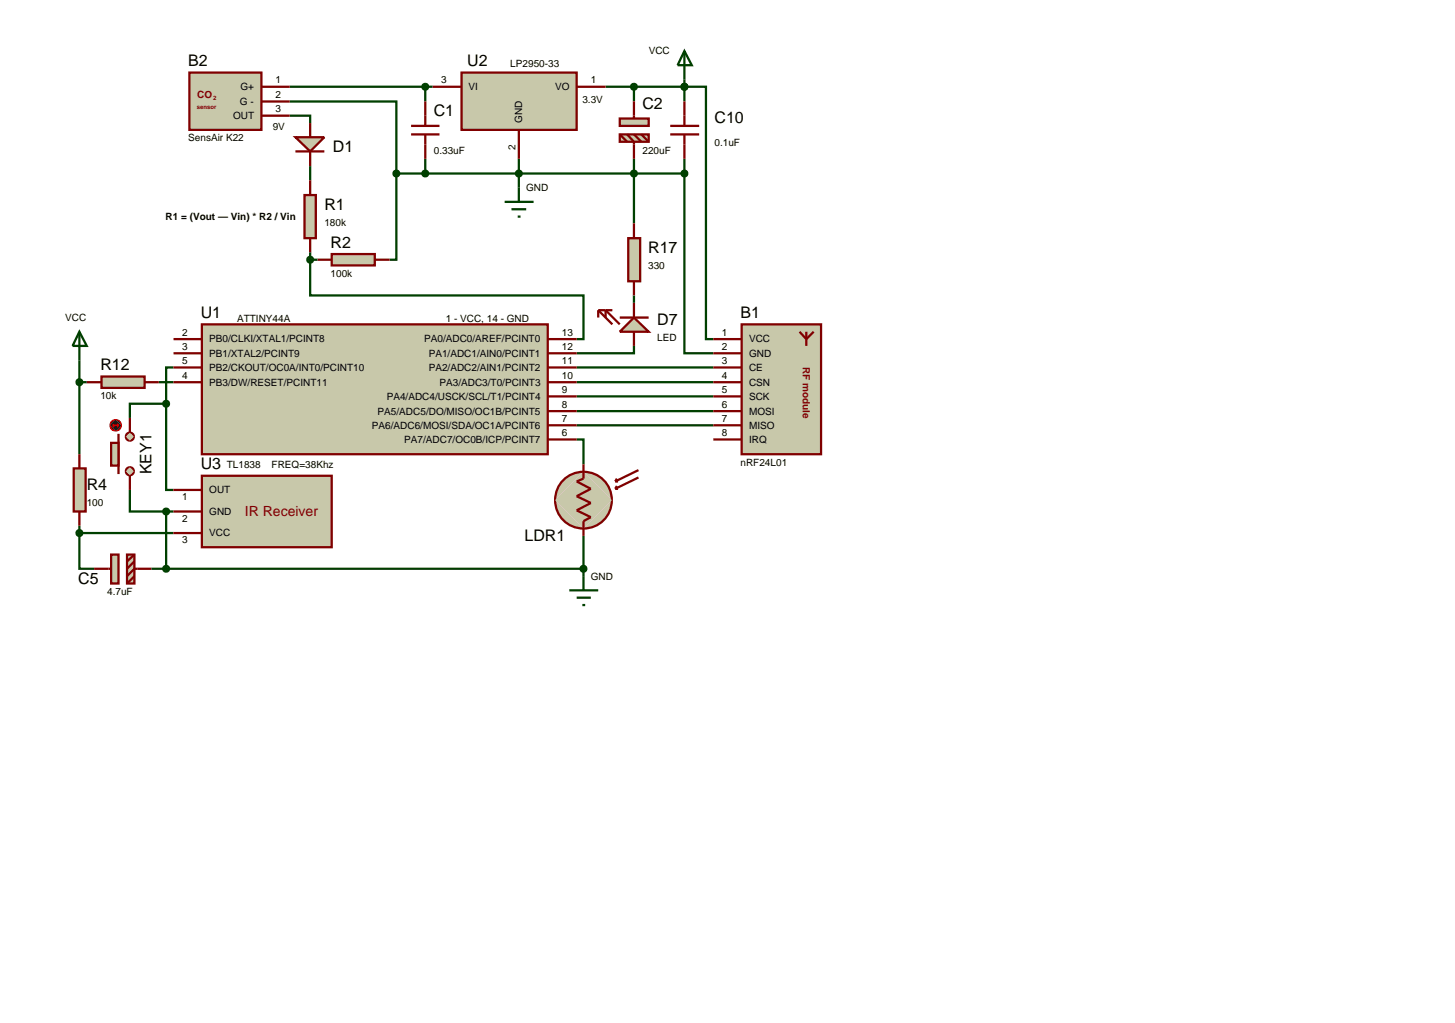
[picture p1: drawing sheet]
<svg xmlns="http://www.w3.org/2000/svg" width="257mm" height="180mm" viewBox="0 0 257 180" stroke-linecap="round" stroke-linejoin="round" font-family="sans-serif">
<g fill="none" stroke="#004000" stroke-width=".4">
<path d="M51.1 17.9h18.8v12.7M51.1 15.3h25.2M75 15.3v2.6M106.8 15.3h17.7v44.5h1.3M111.8 15.3v2.6M120.7 14v3.9M51.1 20.4h3.6v1.3M54.7 29.3v2.5M69.9 30.6v15.2h-1.2M69.9 30.6h50.8M75 28v2.6M91.5 28v5.1"/>
<path d="M111.8 28v11.4M120.7 30.6v31.7h5.1M120.7 28v2.6M54.7 45.8v6.3h48.2v7.7h-1.2M54.7 44.5v1.3M54.7 45.8h1.3M111.8 52.1v1.3M14 67.4h1.3M14 63.6v16.5M28 67.4h2.6M29.3 71.2v15.2h1.3M29.3 71.2h-6.4v2.5"/>
<path d="M30.6 64.8h-1.3v6.4M101.7 77.5h1.2v4.4M101.7 64.8h24.1M101.7 67.4h24.1M101.7 69.9h24.1M101.7 72.5h24.1M101.7 75h24.1M111.8 61v1.3h-10.1M14 94v6.3h2.6M14 92.7v1.3M14 94h16.6M22.9 86.4v3.8h6.4"/>
<path d="M29.3 90.2h1.3M29.3 90.2v10.1M102.9 94.5v7.1M26.7 100.3h76.2"/>
</g>
<path d="M35.6 57.2h61v22.9h-61z" fill="#c8c8aa" stroke="#800000" stroke-width=".4"/>
<path d="M30.6 59.8h5M96.6 59.8h5.1M30.6 62.3h5M30.6 67.4h5M30.6 64.8h5M96.6 62.3h5.1M96.6 67.4h5.1M96.6 64.8h5.1M96.6 77.5h5.1M96.6 75h5.1M96.6 72.5h5.1M96.6 69.9h5.1" fill="none" stroke="#800000" stroke-width=".4"/>
<path d="M130.8 57.2h14v22.9h-14z" fill="#c8c8aa" stroke="#800000" stroke-width=".4"/>
<path d="M125.8 59.8h5M141 58.5l1.2 1.3 1.3-1.3M142.2 58.5v2.5M125.8 62.3h5M125.8 64.8h5M125.8 67.4h5M125.8 69.9h5M125.8 72.5h5M125.8 75h5M125.8 77.5h5" fill="none" stroke="#800000" stroke-width=".4"/>
<path d="M17.9 66.4h7.6v2h-7.6z" fill="#c8c8aa" stroke="#800000" stroke-width=".4"/>
<path d="M15.3 67.4h2.6M25.5 67.4h2.5" fill="none" stroke="#800000" stroke-width=".4"/>
<path d="M81.4 12.8h20.3v10.1h-20.3z" fill="#c8c8aa" stroke="#800000" stroke-width=".4"/>
<path d="M76.3 15.3h5.1M101.7 15.3h5.1M120.7 17.9v4.3M91.5 22.9v5.1M118.2 23.7h5.1M118.2 22.2h5.1M120.7 23.7v4.3" fill="none" stroke="#800000" stroke-width=".4"/>
<path d="M120.7 9l1.3 2.5h-2.5zM120.7 9v5" fill="none" stroke="#004000" stroke-width=".4"/>
<path d="M120.3 15l.4-.2-.5 .5zM120.7 14.8l.4 .2 .1 .3zM121.2 15.3l-.1 .3-.4 .2zM120.2 15.3l.5 .5-.3-.1z" fill="#004000" stroke="#004000" stroke-width=".4"/>
<path d="M120.2 15.3l.5-.5 .5 .5-.5 .5z" fill="#004000"/>
<path d="M120.3 15l.4-.2-.5 .5zM120.7 14.8l.4 .2 .1 .3zM121.2 15.3l-.1 .3-.4 .2zM120.2 15.3l.5 .5-.3-.1z" fill="#004000" stroke="#004000" stroke-width=".4"/>
<path d="M120.2 15.3l.5-.5 .5 .5-.5 .5z" fill="#004000"/>
<path d="M89 35.6h5.1M90.2 36.9h2.6M91.3 38.2h.5M91.5 33.1v2.5" fill="none" stroke="#004000" stroke-width=".4"/>
<path d="M91.1 30.3l.4-.2-.5 .5zM91.5 30.1l.3 .1 .2 .4zM92 30.6l-.1 .3-.4 .2zM91 30.6l.5 .5-.4-.2z" fill="#004000" stroke="#004000" stroke-width=".4"/>
<path d="M91 30.6l.5-.5 .5 .5-.5 .5z" fill="#004000"/>
<path d="M111.8 56l2.6 2.5h-5.1z" fill="#c8c8aa" stroke="#800000" stroke-width=".4"/>
<path d="M105.5 54.7l2.5 2.5M105.5 54.7v1.3M105.5 54.7h2.5M106.8 56v-1.3l2.5 2.5M109.3 56h5.1M111.8 53.4v2.6M111.8 58.5v2.5" fill="none" stroke="#800000" stroke-width=".4"/>
<path d="M110.8 42h2.1v7.6h-2.1z" fill="#c8c8aa" stroke="#800000" stroke-width=".4"/>
<path d="M75 17.9v4.3M72.5 23.7h5M72.5 22.2h5M75 23.7v4.3M111.8 39.4v2.6M111.8 49.6v2.5" fill="none" stroke="#800000" stroke-width=".4"/>
<path d="M14 58.5l1.3 2.5h-2.5zM14 58.5v5.1" fill="none" stroke="#004000" stroke-width=".4"/>
<path d="M120.3 30.3l.4-.2-.5 .5zM120.7 30.1l.4 .2 .1 .3zM121.2 30.6l-.1 .3-.4 .2zM120.2 30.6l.5 .5-.3-.1z" fill="#004000" stroke="#004000" stroke-width=".4"/>
<path d="M120.2 30.6l.5-.5 .5 .5-.5 .5z" fill="#004000"/>
<path d="M100.4 104.1h5.1M101.7 105.4h2.5M102.7 106.7h.5M102.9 101.6v2.5" fill="none" stroke="#004000" stroke-width=".4"/>
<path d="M33.4 12.8h12.7v10.1h-12.7z" fill="#c8c8aa" stroke="#800000" stroke-width=".4"/>
<path d="M46.1 15.3h5M46.1 17.9h5M46.1 20.4h5" fill="none" stroke="#800000" stroke-width=".4"/>
<path d="M74.6 15l.4-.2-.5 .5zM75 14.8l.3 .1 .2 .4zM75 15.8l.5-.5-.2 .4zM74.5 15.3l.5 .5-.4-.2z" fill="#004000" stroke="#004000" stroke-width=".4"/>
<path d="M74.5 15.3l.5-.5 .5 .5-.5 .5z" fill="#004000"/>
<path d="M74.6 30.3l.4-.2-.5 .5zM75 30.1l.3 .1 .2 .4zM75 31.1l.5-.5-.2 .4zM74.5 30.6l.5 .5-.4-.2z" fill="#004000" stroke="#004000" stroke-width=".4"/>
<path d="M74.5 30.6l.5-.5 .5 .5-.5 .5z" fill="#004000"/>
<path d="M58.5 44.8h7.6v2h-7.6z" fill="#c8c8aa" stroke="#800000" stroke-width=".4"/>
<path d="M56 45.8h2.5M66.1 45.8h2.6" fill="none" stroke="#800000" stroke-width=".4"/>
<path d="M69.5 30.3l.4-.2-.5 .5zM69.9 30.1l.4 .2 .1 .3zM69.9 31.1l.5-.5-.1 .3zM69.4 30.6l.5 .5-.3-.1z" fill="#004000" stroke="#004000" stroke-width=".4"/>
<path d="M69.4 30.6l.5-.5 .5 .5-.5 .5z" fill="#004000"/>
<path d="M53.7 34.4h2v7.6h-2z" fill="#c8c8aa" stroke="#800000" stroke-width=".4"/>
<path d="M54.7 31.8v2.6M54.7 42v2.5" fill="none" stroke="#800000" stroke-width=".4"/>
<path d="M52.1 24.2h5.1l-2.5 2.5z" fill="#c8c8aa" stroke="#800000" stroke-width=".4"/>
<path d="M52.1 26.7h5.1M54.7 21.7v2.5M54.7 26.7v2.6" fill="none" stroke="#800000" stroke-width=".4"/>
<path d="M99.7 84.4a5 5 0 0 1 3.2-1.2l-5 5a5 5 0 0 1 1.8-3.8zM102.9 83.2a5 5 0 0 1 5 5zM107.9 88.2a5 5 0 0 1-5 5zM97.9 88.2l5 5a5 5 0 0 1-5-5z" fill="#c8c8aa" stroke="#800000" stroke-width=".4"/>
<path d="M102.9 83.2l5 5-5 5-5-5z" fill="#c8c8aa"/>
<path d="M102.9 81.9v2.5l-1.2 .5 2.5 1.3-2.5 1.3 2.5 1.2-2.5 1.3 2.5 1.2-1.3 .7v2.6M108.5 84.9h.5M108.5 86.2h.5M108.8 84.4l-.3 .5M108.8 85.7l-.3 .5M112.6 82.9l-4.1 2M112.6 84.2l-4.1 2" fill="none" stroke="#800000" stroke-width=".4"/>
<path d="M54.4 45.4l.3-.1-.5 .5zM54.7 45.3l.3 .1 .2 .4zM54.7 46.3l.5-.5-.2 .4zM54.2 45.8l.5 .5-.4-.2z" fill="#004000" stroke="#004000" stroke-width=".4"/>
<path d="M54.7 45.3l.5 .5-.5 .5-.5-.5z" fill="#004000"/>
<path d="M111.5 30.2l.3-.1-.5 .5zM111.8 30.1l.3 .1 .2 .4zM111.8 31.1l.5-.5-.2 .4zM111.3 30.6l.5 .5-.4-.2z" fill="#004000" stroke="#004000" stroke-width=".4"/>
<path d="M111.3 30.6l.5-.5 .5 .5-.5 .5z" fill="#004000"/>
<path d="M35.6 83.9h22.9v12.6h-22.9z" fill="#c8c8aa" stroke="#800000" stroke-width=".4"/>
<path d="M30.6 94h5M30.6 90.2h5M30.6 86.4h5" fill="none" stroke="#800000" stroke-width=".4"/>
<path d="M13 82.6h2.1v7.6h-2.1z" fill="#c8c8aa" stroke="#800000" stroke-width=".4"/>
<path d="M14 80.1v2.5M14 90.2v2.5" fill="none" stroke="#800000" stroke-width=".4"/>
<g fill="#c8c8aa" stroke="#800000" stroke-width=".4">
<path d="M19.6 97.8h1.3v5.1h-1.3z"/>
<path d="M22.4 97.8h1.3v5.1h-1.3z"/>
</g>
<path d="M23.7 97.8l-1.3 1.2M23.7 99l-1.3 1.3M16.6 100.3h3M23.7 101.6l-1.3 1.3M26.7 100.3h-3l-1.3 1.3" fill="none" stroke="#800000" stroke-width=".4"/>
<path d="M102.5 100l.4-.2-.5 .5zM102.9 99.8l.4 .2 .1 .3zM102.9 100.8l.5-.5-.2 .4zM102.4 100.3l.5 .5-.3-.1z" fill="#004000" stroke="#004000" stroke-width=".4"/>
<path d="M102.9 99.8l.5 .5-.5 .5-.5-.5z" fill="#004000"/>
<path d="M28.9 100l.4-.2-.5 .5zM29.3 99.8l.4 .2 .1 .3zM29.3 100.8l.5-.5-.2 .4zM28.8 100.3l.5 .5-.3-.1z" fill="#004000" stroke="#004000" stroke-width=".4"/>
<path d="M29.3 99.8l.5 .5-.5 .5-.5-.5z" fill="#004000"/>
<g fill="#c8c8aa" stroke="#800000" stroke-width=".4">
<path d="M22.4 76.5l.5-.2-.7 .7zM22.9 76.3a.68 .68 0 0 1 .7 .7zM22.9 77.7l.7-.7a.68 .68 0 0 1-.7 .7zM22.2 77l.7 .7a.68 .68 0 0 1-.7-.7z"/>
<path d="M22.4 82.6l.5-.2-.7 .7zM22.9 82.4a.68 .68 0 0 1 .7 .7zM22.9 83.8l.7-.7a.68 .68 0 0 1-.7 .7zM22.2 83.1l.7 .7a.68 .68 0 0 1-.7-.7z"/>
</g>
<g fill="#c8c8aa">
<path d="M22.9 76.3l.7 .7-.7 .7-.7-.7z"/>
<path d="M22.9 82.4l.7 .7-.7 .7-.7-.7z"/>
</g>
<path d="M20.9 76.5v7.1" fill="none" stroke="#800000" stroke-width=".4"/>
<path d="M19.6 78.1h1.3v4h-1.3z" fill="#c8c8aa" stroke="#800000" stroke-width=".4"/>
<path d="M22.9 73.7v2.6M22.9 83.9v2.5" fill="none" stroke="#800000" stroke-width=".4"/>
<path d="M19.7 74.3l.7-.3-1 1zM20.4 74a.94 .94 0 0 1 1 1zM21.4 75a.94 .94 0 0 1-1 1zM19.4 75l1 1a.94 .94 0 0 1-1-1z" fill="#400000" stroke="#f00" stroke-width=".2"/>
<path d="M19.4 75l1-1 1 1-1 1z" fill="#400000"/>
<path d="M19.9 75h1M19.9 75l.2 .3M20.1 74.8l-.2 .2M20.7 74.8l.2 .2M20.9 75l-.2 .3" fill="none" stroke="#f00" stroke-width=".2"/>
<path d="M28.9 89.9l.4-.2-.5 .5zM29.3 89.7l.3 .1 .2 .4zM29.3 90.7l.5-.5-.2 .4zM28.8 90.2l.5 .5-.3-.1z" fill="#004000" stroke="#004000" stroke-width=".4"/>
<path d="M28.8 90.2l.5-.5 .5 .5-.5 .5z" fill="#004000"/>
<path d="M29 70.8l.3-.1-.5 .5zM29.3 70.7l.3 .1 .2 .4zM29.3 71.7l.5-.5-.2 .4zM28.8 71.2l.5 .5-.4-.2z" fill="#004000" stroke="#004000" stroke-width=".4"/>
<path d="M29.3 70.7l.5 .5-.5 .5-.5-.5z" fill="#004000"/>
<g fill="#c8c8aa" stroke="#800000" stroke-width=".4">
<path d="M109.3 20.9h5.1v1.3h-5.1z"/>
<path d="M109.3 23.7h5.1v1.3h-5.1z"/>
</g>
<path d="M111.8 17.9v3M109.3 23.7l1.3 1.3M110.6 23.7l1.2 1.3v3M111.8 23.7l1.3 1.3M113.1 23.7l1.3 1.3" fill="none" stroke="#800000" stroke-width=".4"/>
<path d="M111.5 14.9l.3-.1-.5 .5zM111.8 14.8l.3 .1 .2 .4zM111.8 15.8l.5-.5-.2 .4zM111.3 15.3l.5 .5-.4-.2z" fill="#004000" stroke="#004000" stroke-width=".4"/>
<path d="M111.3 15.3l.5-.5 .5 .5-.5 .5z" fill="#004000"/>
<path d="M13.6 67.1l.4-.2-.5 .5zM14 66.9l.4 .2 .1 .3zM14 67.9l.5-.5-.1 .3zM13.5 67.4l.5 .5-.4-.2z" fill="#004000" stroke="#004000" stroke-width=".4"/>
<path d="M13.5 67.4l.5-.5 .5 .5-.5 .5z" fill="#004000"/>
<path d="M13.7 93.6l.3-.1-.5 .5zM14 93.5l.4 .2 .1 .3zM14 94.5l.5-.5-.2 .4zM13.5 94l.5 .5-.3-.1z" fill="#004000" stroke="#004000" stroke-width=".4"/>
<path d="M14 93.5l.5 .5-.5 .5-.5-.5z" fill="#004000"/>
<g font-size="2.8">
<text x="33.2" y="11.7">B2</text>
<text x="82.4" y="11.6">U2</text>
<text x="76.5" y="20.5">C1</text>
<text x="113.3" y="19.2">C2</text>
<text x="126" y="21.7">C10</text>
<text x="58.7" y="26.8">D1</text>
<text x="57.2" y="37">R1</text>
<text x="58.3" y="43.7">R2</text>
<text x="114.3" y="44.6">R17</text>
<text x="35.4" y="56.1">U1</text>
<text x="115.9" y="57.3">D7</text>
<text x="130.6" y="56.1">B1</text>
<text x="17.7" y="65.3">R12</text>
<text x="26.7" y="83.7" transform="rotate(-90 26.7 83.7)">KEY1</text>
<text x="35.4" y="82.8">U3</text>
<text x="15.3" y="86.5">R4</text>
<text x="92.5" y="95.5">LDR1</text>
<text x="13.8" y="103">C5</text>
</g>
<text font-size="2.5" fill="#800000" x="43.2" y="90.9">IR Receiver</text>
<g font-size="1.8">
<text x="90" y="11.8">LP2950-33</text>
<text x="114.4" y="9.6">VCC</text>
<text x="42.4" y="15.9">G+</text>
<text x="48.6" y="14.7">1</text>
<text x="48.6" y="17.3">2</text>
<text x="77.8" y="14.7">3</text>
<text x="82.6" y="15.9">VI</text>
<text x="97.9" y="15.9">VO</text>
<text x="104.2" y="14.7">1</text>
<text x="41.1" y="21">OUT</text>
<text x="42.3" y="18.5">G -</text>
<text x="48.1" y="22.9">9V</text>
<text x="48.6" y="19.8">3</text>
<text x="92.1" y="21.7" transform="rotate(-90 92.1 21.7)">GND</text>
<text x="102.7" y="18.2">3.3V</text>
<text x="33.2" y="24.9">SensAir K22</text>
<text x="76.5" y="27.1">0.33uF</text>
<text x="90.9" y="26.5" transform="rotate(-90 90.9 26.5)">2</text>
<text x="113.3" y="27.1">220uF</text>
<text x="126" y="25.8">0.1uF</text>
<text x="92.8" y="33.7">GND</text>
<text x="29.2" y="38.8">R1 = (Vout — Vin) * R2 / Vin</text>
<text x="57.2" y="39.8">180k</text>
<text x="114.3" y="47.4">330</text>
<text x="58.3" y="48.8">100k</text>
<text x="11.5" y="56.6">VCC</text>
<text x="32.1" y="59.2">2</text>
<text x="41.8" y="56.7">ATTINY44A</text>
<text x="78.6" y="56.7">1 - VCC, 14 - GND</text>
<text x="99.1" y="59.2">13</text>
<text x="127.3" y="59.2">1</text>
<text x="32.1" y="61.7">3</text>
<text x="32.1" y="64.2">5</text>
<text x="36.9" y="60.4">PB0/CLKI/XTAL1/PCINT8</text>
<text x="36.9" y="62.9">PB1/XTAL2/PCINT9</text>
<text x="36.9" y="65.4">PB2/CKOUT/OC0A/INT0/PCINT10</text>
<text x="74.8" y="60.4">PA0/ADC0/AREF/PCINT0</text>
<text x="75.6" y="65.4">PA2/ADC2/AIN1/PCINT2</text>
<text x="75.6" y="62.9">PA1/ADC1/AIN0/PCINT1</text>
<text x="99.1" y="64.2">11</text>
<text x="99.1" y="61.7">12</text>
<text x="115.9" y="60.1">LED</text>
<text x="127.3" y="61.7">2</text>
<text x="127.3" y="64.2">3</text>
<text x="132.1" y="62.9">GND</text>
<text x="132.1" y="65.4">CE</text>
<text x="132.1" y="60.4">VCC</text>
<text x="17.7" y="70.4">10k</text>
<text x="32.1" y="66.8">4</text>
<text x="36.9" y="68">PB3/DW/RESET/PCINT11</text>
<text x="68.2" y="70.5">PA4/ADC4/USCK/SCL/T1/PCINT4</text>
<text x="77.5" y="68">PA3/ADC3/T0/PCINT3</text>
<text x="99.1" y="71.9">8</text>
<text x="99.1" y="69.3">9</text>
<text x="99.1" y="66.8">10</text>
<text x="127.3" y="66.8">4</text>
<text x="127.3" y="69.3">5</text>
<text x="127.3" y="71.9">6</text>
<text x="132.1" y="68">CSN</text>
<text x="132.1" y="70.5">SCK</text>
<text x="65.6" y="75.6">PA6/ADC6/MOSI/SDA/OC1A/PCINT6</text>
<text x="66.6" y="73.1">PA5/ADC5/DO/MISO/OC1B/PCINT5</text>
<text x="99.1" y="76.9">6</text>
<text x="99.1" y="74.4">7</text>
<text x="127.3" y="74.4">7</text>
<text x="127.3" y="76.9">8</text>
<text x="132.1" y="73.1">MOSI</text>
<text x="132.1" y="75.6">MISO</text>
<text x="40" y="82.6">TL1838</text>
<text x="47.9" y="82.6">FREQ=38Khz</text>
<text x="71.3" y="78.1">PA7/ADC7/OC0B/ICP/PCINT7</text>
<text x="130.6" y="82.1">nRF24L01</text>
<text x="132.1" y="78.1">IRQ</text>
<text x="15.3" y="89.3">100</text>
<text x="32.1" y="88.2">1</text>
<text x="36.9" y="87">OUT</text>
<text x="32.1" y="95.8">3</text>
<text x="32.1" y="92">2</text>
<text x="36.9" y="94.6">VCC</text>
<text x="36.9" y="90.8">GND</text>
<text x="18.9" y="104.9">4.7uF</text>
<text x="104.2" y="102.2">GND</text>
</g>
<g font-size="1.8" fill="#800000">
<text x="34.8" y="17.2">CO</text>
<text x="141.6" y="64.7" transform="rotate(90 141.6 64.7)">RF module</text>
</g>
<g font-size="1.1" fill="#800000">
<text x="37.6" y="17.7">2</text>
<text x="34.7" y="19.2">sensor</text>
</g>
</svg>
